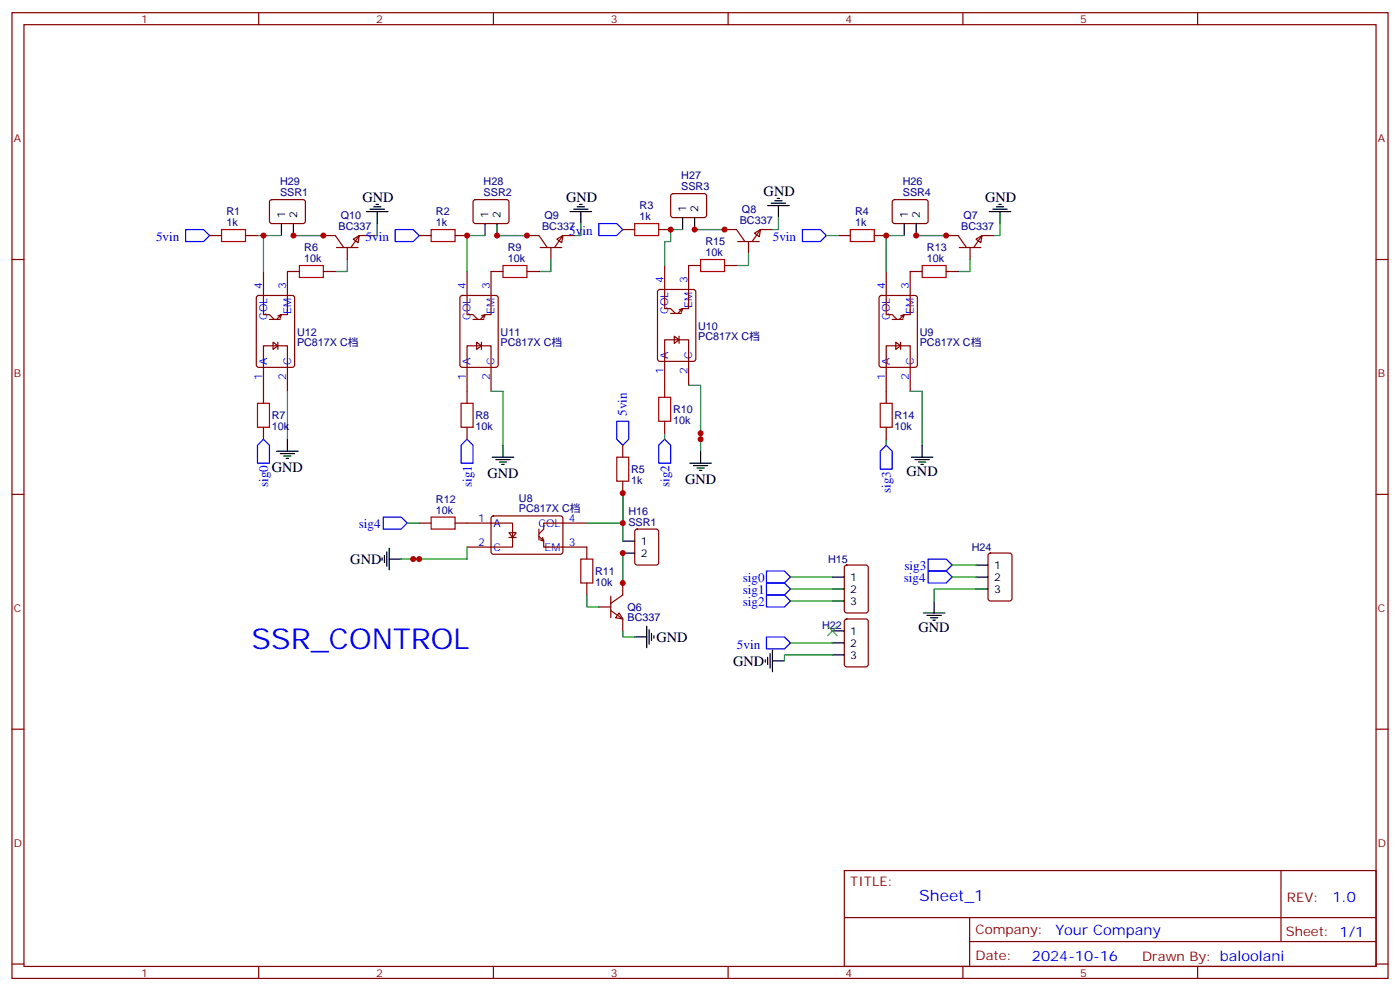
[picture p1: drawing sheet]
<svg xmlns="http://www.w3.org/2000/svg" width="412mm" height="292mm" viewBox="0 0 412 292" stroke-linecap="round" stroke-linejoin="round" font-family="sans-serif">
<g fill="none" stroke="#870000" stroke-width=".35">
<path d="M3.5 3.7h405.4v284.4h-405.4zM7.1 7.3h398.2v277.3h-398.2zM76.2 3.7v3.6M145.3 3.7v3.6M214.5 3.7v3.6M283.6 3.7v3.6M352.8 3.7v3.6M79.6 59l.5-.2h9.4l.5 .7-.1 5.9-.6 .4h-9.5l-.4-.7v-5.6zM139.6 59l.5-.2h9.4l.4 .7v5.9l-.7 .4h-9.4l-.5-.7v-5.6zM197.8 57.2l.5-.2 9.4 .1 .4 .6v5.9l-.7 .5-9.4-.1-.4-.6v-5.7zM263.1 59l.4-.2h9.5l.4 .7-.1 5.9-.6 .4h-9.4l-.5-.7v-5.6zM3.5 76.4h3.6"/>
<path d="M61.7 69.4h3.6M72.3 69.4h3.5M77.6 79.9v12.7h1.8l1.4 1.5M88.2 79.9h-3.5v12.7h-1.8l-.4 1.1M95.2 69.4h3.6l2.4 3.5M95.2 79.9h3.6M99.1 72.9h6.4M102.3 72.9v3.5M104.1 70.4l1.7-1-.3 2.1zM109.4 69.4h-3.6l-2.4 3.5M123.5 69.4h3.5M134.1 69.4h3.5"/>
<path d="M137.6 79.9v12.7h1.7l1.5 1.5M148.2 79.9h-3.6v12.7h-1.7l-.4 1.1M155.2 69.4h3.5l2.5 3.5M155.2 79.9h3.5M159.1 72.9h6.4M162.3 72.9v3.5M164 70.4l1.8-1-.3 2.1zM169.3 69.4h-3.5l-2.5 3.5M183.4 67.6h3.6M194 67.6h3.6M195.8 78.2v12.7h1.8l1.4 1.4M206.4 78.2h-3.6v12.7h-1.7l-.4 1"/>
<path d="M213.4 67.6h3.6l2.4 3.5M213.4 78.2h3.6M217.3 71.1h6.4M220.5 71.1v3.5M222.2 68.7l1.8-1.1-.3 2.1zM227.5 67.6h-3.5l-2.5 3.5M246.9 69.4h3.6M257.5 69.4h3.6M261.1 79.9v12.7h1.7l1.4 1.5M271.6 79.9h-3.5v12.7h-1.8l-.3 1.1M278.7 69.4h3.5l2.5 3.5M278.7 79.9h3.5"/>
<path d="M282.6 72.9h6.3M285.8 72.9v3.5M287.5 70.4l1.8-1-.4 2.1zM292.8 69.4h-3.5l-2.5 3.5M405.3 76.4h3.6M75.7 87.2l.5-.2h9.9l.6 .4 .1 20.1-.5 .6-10.1 .1-.7-.5v-20zM79.4 94.1h3.1M81.8 93l1.1-.4-1.4 1.5M135.7 87.2l.5-.2h9.8l.7 .4 .1 20.1-.5 .6-10.1 .1-.7-.5v-20zM139.3 94.1h3.2M141.8 93l1.1-.4-1.4 1.5M193.9 85.4l.5-.2h9.9l.6 .5 .1 20-.5 .6-10.1 .1-.7-.5v-20z"/>
<path d="M197.6 92.3h3.1M198.6 99l1.4 1-1.4 1.1zM200 91.2l1.1-.3-1.4 1.4M200 99v2.1M259.2 87.2l.4-.2h9.9l.7 .4v20.1l-.4 .6-10.2 .1-.6-.5-.1-20zM262.8 94.1h3.2M265.3 93l1-.4-1.4 1.5M80.4 100.8l1.4 1-1.4 1.1zM81.8 100.8v2.1M84.7 115.2v-13.4h-7.1v16.9M140.4 100.8l1.4 1-1.4 1.1zM141.8 100.8v2.1"/>
<path d="M144.6 115.2v-13.4h-7v16.9M202.8 113.5v-13.5h-7v17M263.9 100.8l1.4 1-1.4 1.1zM265.3 100.8v2.1M268.1 115.2v-13.4h-7v16.9M77.6 125.8v3.5M137.6 125.8v3.5M183.4 131.1v3.5M195.8 124v3.6M261.1 125.8v3.5M3.5 145.6h3.6M123.5 154h3.5"/>
<path d="M134.1 154h16.9v7.1h-13.4M144.9 152.1l.4-.2 20.1 .1 .4 .6-.1 10.2-.6 .4-20-.1-.5-.6v-9.9zM149.9 156.8h2.1l-1 1.5zM149.9 158.3h2.1M158.7 157.9l1.5 1.4-.4-1M158.7 155.8v3.2M159.1 159l1.1 .3v1.8h12.7v3.5M172.9 154h-12.7v1.8l-1.5 1.4M183.4 141.7v3.5M187.2 156l.5-.2h5.6l.7 .4v9.5l-.4 .6-5.9 .1-.7-.5v-9.4zM405.3 145.6h3.6M172.9 171.7v3.5"/>
<path d="M176.4 178.7h3.5M179.9 179.8l3.5 2.4v3.6M179.9 175.5v6.4M183.4 171.7v3.5l-3.5 2.5M248.9 166.6l.5-.2h5.7l.6 .4 .1 13-.5 .6-5.9 .1-.6-.5-.1-12.9zM291.3 163l.4-.2h5.7l.6 .5 .1 12.9-.5 .7-5.9 .1-.6-.5-.1-13zM182.4 180.5l1 1.7-2.1-.3zM248.9 182.5l.5-.3h5.7l.6 .5 .1 13-.5 .6-5.9 .1-.6-.5-.1-12.9zM3.5 214.7h3.6M405.3 214.7h3.6M248.7 256.3h156.6v28.3h-156.6zM377.3 256.4v20.8"/>
<path d="M248.7 270.2h156.5M285.6 277.2h119.6M285.6 270.2v14.1M3.5 283.8h3.6M76.2 284.6v3.5M145.3 284.6v3.5M214.5 284.6v3.5M283.6 284.6v3.5M352.8 284.6v3.5M405.3 283.8h3.6"/>
</g>
<g fill="none" stroke="#000" stroke-width=".35">
<path d="M227.2 59.8h4.2M228.2 59.1h2.2M229 58.4h.7M82.9 65.8v3.6M86.4 65.8v3.6M107.9 62.3h6.4M109 61.6h4.2M110.1 60.9h2.1M110.8 60.2h.7M111.1 62.3v3.5M142.9 65.8v3.6M146.4 65.8v3.6"/>
<path d="M167.9 62.3h6.4M169 61.6h4.2M170 60.9h2.2M170.7 60.2h.7M171.1 62.3v3.5M201.1 64.1v3.5M204.6 64.1v3.5M226.1 60.5h6.4M229.3 60.5v3.6M266.3 65.8v3.6M269.9 65.8v3.6M291.4 62.3h6.3"/>
<path d="M292.5 61.6h4.2M293.5 60.9h2.1M294.2 60.2h.7M294.6 62.3v3.5M81.5 132.9h6.3M82.5 133.6h4.3M83.6 134.3h2.1M84.3 135h.7M84.7 129.3v3.6M145 134.6h6.3M146 135.3h4.3M147.1 136h2.1"/>
<path d="M147.8 136.7h.7M148.2 131.1v3.5M203.2 136.4h6.3M204.3 137.1h4.2M205.3 137.8h2.1M206 138.5h.7M206.4 132.9v3.5M268.5 134.6h6.3M269.5 135.3h4.3M270.6 136h2.1M271.3 136.7h.7M271.6 131.1v3.5"/>
<path d="M183.4 159.3h3.6M112.5 164.3v.7M113.2 163.5v2.2M113.9 162.5v4.2M114.7 164.6h3.5M114.7 161.4v6.4M183.4 162.8h3.6M245.2 177h3.5M245.2 169.9h3.5M245.2 173.4h3.5M275.2 177v3.5M287.5 169.9h3.5"/>
<path d="M287.5 173.4h3.5M287.5 166.4h3.5M187 187.5h3.5M190.5 184.4v6.3M191.2 185.4v4.3M191.9 186.5v2.1M192.6 187.2v.7M225.4 194.2v.7M226.1 193.5v2.2M226.8 192.5v4.2M227.5 194.6h3.6M227.5 191.4v6.4"/>
<path d="M245.2 192.8h3.5M245.2 185.8h3.5M245.2 189.3h3.5M272 180.5h6.3M273 181.2h4.3M274.1 181.9h2.1M274.8 182.6h.7"/>
</g>
<g fill="none" stroke="#00f" stroke-width=".35">
<path d="M54.7 67.6h5.3l1.7 1.8-1.7 1.7h-5.3zM116.4 67.6h5.3l1.8 1.8-1.8 1.7h-5.3zM176.4 65.8h5.3l1.7 1.8-1.7 1.8h-5.3zM236.4 67.6h5.3l1.7 1.8-1.7 1.7h-5.3zM77.6 129.3l1.8 1.8v5.3h-3.6v-5.3zM137.6 129.3l1.7 1.8v5.3h-3.5v-5.3zM181.7 124h3.5v5.3l-1.8 1.8-1.7-1.8zM195.8 129.3l1.8 1.8v5.3h-3.6v-5.3zM261.1 131.1l1.7 1.8v5.2h-3.5v-5.2zM112.9 152.3h5.3l1.7 1.7-1.7 1.8h-5.3zM225.8 168.1h5.3l1.7 1.8-1.7 1.8h-5.3zM225.8 171.7h5.3l1.7 1.7-1.7 1.8h-5.3z"/>
<path d="M225.8 175.2h5.3l1.7 1.8-1.7 1.7h-5.3zM273.4 164.6h5.3l1.8 1.8-1.8 1.7h-5.3zM273.4 168.1h5.3l1.8 1.8-1.8 1.8h-5.3zM225.8 187.5h5.3l1.7 1.8-1.7 1.8h-5.3z"/>
</g>
<g fill="none" stroke="#008700" stroke-width=".35">
<path d="M75.8 69.4h7.1M77.6 69.4v10.5M86.4 69.4h8.8M102.3 76.4v3.5h-3.5M111.1 65.8v3.6h-1.7M142.9 69.4h-5.3v10.5M146.4 69.4h8.8M162.3 76.4v3.5h-3.6M171.1 65.8v3.6h-1.8M201.1 67.6h-3.5v3.5h-1.8v7.1M204.6 67.6h8.8M220.5 74.6v3.6h-3.5"/>
<path d="M229.3 64.1v3.5h-1.8M243.4 69.4h3.5M266.3 69.4h-5.2v10.5M269.9 69.4h8.8M285.8 76.4v3.5h-3.6M294.6 65.8v3.6h-1.8M84.7 115.2v14.1M144.6 115.2h3.6v15.9M202.8 113.5h3.6v15.8M268.1 115.2h3.5v15.9M195.8 127.6v1.7M206.4 127.6v5.3"/>
<path d="M261.1 129.3v1.8M119.9 154h3.6M183.4 145.2v14.1M183.4 145.2v8.8h-10.5M183.4 145.2v8.8M118.2 164.6h5.3M137.6 161.1v3.5h-15.9M172.9 175.2v3.5h3.5M183.4 162.8v8.9M232.8 169.9h12.4M232.8 173.4h12.4M232.8 177h12.4"/>
<path d="M280.5 169.9h7M280.5 166.4h7M287.5 173.4h-12.3v3.6M183.4 185.8v1.7h3.6M232.8 189.3h12.4M245.2 192.8h-14.1v1.8"/>
</g>
<g fill="none" stroke="#a10000" stroke-width=".35">
<path d="M65.3 67.6h7v3.5h-7zM88.2 78.2h7v3.5h-7zM127 67.6h7.1v3.5h-7.1zM148.2 78.2h7v3.5h-7zM187 65.8h7v3.6h-7zM206.4 76.4h7v3.5h-7zM250.5 67.6h7v3.5h-7zM271.6 78.2h7.1v3.5h-7.1zM75.8 118.7h3.6v7.1h-3.6zM135.8 118.7h3.5v7.1h-3.5zM194 117h3.6v7h-3.6zM259.3 118.7h3.5v7.1h-3.5z"/>
<path d="M181.7 134.6h3.5v7.1h-3.5zM127 152.3h7.1v3.5h-7.1zM171.1 164.6h3.5v7.1h-3.5z"/>
</g>
<path d="M243.8 184.4l2.8 2.8M246.6 184.4l-2.8 2.8" fill="none" stroke="#3c3" stroke-width=".35"/>
<g fill="#c00">
<circle cx="86.4" cy="69.4" r=".88"/>
<circle cx="95.3" cy="69.4" r=".88"/>
<circle cx="155.2" cy="69.4" r=".88"/>
<circle cx="146.4" cy="69.4" r=".88"/>
<circle cx="213.4" cy="67.6" r=".88"/>
<circle cx="204.6" cy="67.6" r=".88"/>
<circle cx="278.7" cy="69.4" r=".88"/>
<circle cx="269.9" cy="69.4" r=".88"/>
<circle cx="183.4" cy="171.7" r=".88"/>
<circle cx="183.4" cy="154" r=".88"/>
<circle cx="183.4" cy="162.8" r=".88"/>
<circle cx="137.6" cy="69.4" r=".88"/>
<circle cx="197.6" cy="67.6" r=".88"/>
<circle cx="206.4" cy="127.6" r=".88"/>
<circle cx="206.4" cy="129.3" r=".88"/>
<circle cx="123.5" cy="164.6" r=".88"/>
<circle cx="121.7" cy="164.6" r=".88"/>
<circle cx="261.1" cy="69.4" r=".88"/>
<circle cx="183.4" cy="145.2" r=".88"/>
<circle cx="77.6" cy="69.4" r=".88"/>
</g>
<text font-size="8.5" fill="#00f" x="74.1" y="191.1">SSR_CONTROL</text>
<text font-size="4.6" fill="#00f" x="270.8" y="265.4">Sheet_1</text>
<g font-size="4.2">
<text x="106.8" y="59.4">GND</text>
<text x="166.7" y="59.4">GND</text>
<text x="224.9" y="57.6">GND</text>
<text x="290.2" y="59.4">GND</text>
<text x="80.1" y="138.9">GND</text>
<text x="143.6" y="140.7">GND</text>
<text x="201.8" y="142.5">GND</text>
<text x="267.1" y="140.3">GND</text>
<text x="103.2" y="166">GND</text>
<text x="193.4" y="189">GND</text>
<text x="270.6" y="186.1">GND</text>
<text x="216" y="196">GND</text>
</g>
<g font-size="4.2" fill="#00f">
<text x="392.5" y="265.6">1.0</text>
<text x="310.9" y="275.2">Your Company</text>
<text x="304" y="283">2024-10-16</text>
</g>
<g font-size="3.9" fill="#00f">
<text x="46" y="71.1">5vin</text>
<text x="107.7" y="71.1">5vin</text>
<text x="167.7" y="69.3">5vin</text>
<text x="227.6" y="71.1">5vin</text>
<text x="184.6" y="122.4" transform="rotate(-90 184.6 122.4)">5vin</text>
<text x="79" y="143.4" transform="rotate(-90 79 143.4)">sig0</text>
<text x="139" y="143.4" transform="rotate(-90 139 143.4)">sig1</text>
<text x="197.2" y="143.4" transform="rotate(-90 197.2 143.4)">sig2</text>
<text x="262.4" y="145.1" transform="rotate(-90 262.4 145.1)">sig3</text>
<text x="105.7" y="155.4">sig4</text>
<text x="266.4" y="167.8">sig3</text>
<text x="218.8" y="171.3">sig0</text>
<text x="266.2" y="171.3">sig4</text>
<text x="218.8" y="178.3">sig2</text>
<text x="218.8" y="174.8">sig1</text>
<text x="217.1" y="191">5vin</text>
</g>
<g font-size="3.9" fill="#800">
<text x="250.5" y="260.9">TITLE:</text>
<text x="379.1" y="265.6">REV:</text>
<text x="287.4" y="275.1">Company:</text>
<text x="378.7" y="275.7">Sheet: 1/1</text>
<text x="287.4" y="282.8">Date:</text>
<text x="336.4" y="282.9">Drawn By: baloolani</text>
</g>
<g font-size="3.2" fill="#800">
<text x="41.6" y="6.7">1</text>
<text x="110.8" y="6.7">2</text>
<text x="179.9" y="6.7">3</text>
<text x="249.1" y="6.7">4</text>
<text x="318.2" y="6.7">5</text>
<text x="4.1" y="41.8">A</text>
<text x="405.9" y="41.8">A</text>
<text x="4.1" y="111">B</text>
<text x="405.9" y="111">B</text>
<text x="4.1" y="180.1">C</text>
<text x="405.9" y="180.1">C</text>
<text x="4.1" y="249.3">D</text>
<text x="405.9" y="249.3">D</text>
<text x="41.6" y="287.5">1</text>
<text x="110.8" y="287.5">2</text>
<text x="179.9" y="287.5">3</text>
<text x="249.1" y="287.5">4</text>
<text x="318.2" y="287.5">5</text>
</g>
<g font-size="3.2" fill="#000080">
<text x="200.7" y="52.8">H27</text>
<text x="82.5" y="57.7">SSR1</text>
<text x="82.5" y="54.6">H29</text>
<text x="142.5" y="57.7">SSR2</text>
<text x="142.5" y="54.6">H28</text>
<text x="200.7" y="56">SSR3</text>
<text x="265.9" y="57.7">SSR4</text>
<text x="265.9" y="54.6">H26</text>
<text x="66.7" y="63.4">R1</text>
<text x="100.4" y="64.5">Q10</text>
<text x="128.4" y="63.4">R2</text>
<text x="160.3" y="64.5">Q9</text>
<text x="188.4" y="64.8">1k</text>
<text x="188.4" y="61.6">R3</text>
<text x="217.9" y="65.8">BC337</text>
<text x="218.6" y="62.7">Q8</text>
<text x="251.9" y="63.4">R4</text>
<text x="283.8" y="64.5">Q7</text>
<text x="66.7" y="66.5">1k</text>
<text x="99.7" y="67.6">BC337</text>
<text x="128.4" y="66.5">1k</text>
<text x="159.7" y="67.6">BC337</text>
<text x="251.9" y="66.5">1k</text>
<text x="283.2" y="67.6">BC337</text>
<text x="89.6" y="77.1">10k</text>
<text x="89.6" y="74">R6</text>
<text x="149.6" y="77.1">10k</text>
<text x="149.6" y="74">R9</text>
<text x="207.8" y="75.4">10k</text>
<text x="207.8" y="72.2">R15</text>
<text x="273.1" y="77.1">10k</text>
<text x="273.1" y="74">R13</text>
<text x="87.5" y="98.9">U12</text>
<text x="147.5" y="98.9">U11</text>
<text x="205.7" y="100.2">PC817X C档</text>
<text x="205.7" y="97.1">U10</text>
<text x="270.9" y="98.9">U9</text>
<text x="87.5" y="102">PC817X C档</text>
<text x="147.5" y="102">PC817X C档</text>
<text x="270.9" y="102">PC817X C档</text>
<text x="80.1" y="123.4">R7</text>
<text x="140.1" y="123.4">R8</text>
<text x="198.3" y="124.9">10k</text>
<text x="198.3" y="121.6">R10</text>
<text x="263.5" y="123.4">R14</text>
<text x="80.1" y="126.6">10k</text>
<text x="140.1" y="126.6">10k</text>
<text x="263.5" y="126.6">10k</text>
<text x="185.9" y="142.5">1k</text>
<text x="185.9" y="139.3">R5</text>
<text x="128.4" y="148.1">R12</text>
<text x="152.9" y="147.8">U8</text>
<text x="128.4" y="151.2">10k</text>
<text x="152.9" y="150.8">PC817X C档</text>
<text x="185.1" y="154.7">SSR1</text>
<text x="185.1" y="151.7">H16</text>
<text x="243.9" y="165.7">H15</text>
<text x="286.3" y="162.1">H24</text>
<text x="175.3" y="172.5">10k</text>
<text x="175.3" y="169.3">R11</text>
<text x="184.9" y="179.9">Q6</text>
<text x="184.9" y="182.9">BC337</text>
<text x="242.2" y="185.1">H22</text>
</g>
<g font-size="3.2">
<text x="84" y="64.1" transform="rotate(-90 84 64.1)">1</text>
<text x="87.5" y="64.1" transform="rotate(-90 87.5 64.1)">2</text>
<text x="143.9" y="64.1" transform="rotate(-90 143.9 64.1)">1</text>
<text x="147.5" y="64.1" transform="rotate(-90 147.5 64.1)">2</text>
<text x="202.1" y="62.3" transform="rotate(-90 202.1 62.3)">1</text>
<text x="205.7" y="62.3" transform="rotate(-90 205.7 62.3)">2</text>
<text x="267.4" y="64.1" transform="rotate(-90 267.4 64.1)">1</text>
<text x="270.9" y="64.1" transform="rotate(-90 270.9 64.1)">2</text>
<text x="188.7" y="160.4">1</text>
<text x="188.7" y="163.9">2</text>
<text x="292.8" y="167.4">1</text>
<text x="250.5" y="171">1</text>
<text x="292.8" y="171">2</text>
<text x="250.5" y="178">3</text>
<text x="250.5" y="174.5">2</text>
<text x="292.8" y="174.5">3</text>
<text x="250.5" y="186.8">1</text>
<text x="250.5" y="190.4">2</text>
<text x="250.5" y="193.9">3</text>
</g>
<g font-size="3.2" fill="#00f">
<text x="195.4" y="83.5" transform="rotate(-90 195.4 83.5)">4</text>
<text x="202.5" y="83.5" transform="rotate(-90 202.5 83.5)">3</text>
<text x="77.3" y="85.2" transform="rotate(-90 77.3 85.2)">4</text>
<text x="84.3" y="85.2" transform="rotate(-90 84.3 85.2)">3</text>
<text x="137.2" y="85.2" transform="rotate(-90 137.2 85.2)">4</text>
<text x="144.3" y="85.2" transform="rotate(-90 144.3 85.2)">3</text>
<text x="260.7" y="85.2" transform="rotate(-90 260.7 85.2)">4</text>
<text x="267.8" y="85.2" transform="rotate(-90 267.8 85.2)">3</text>
<text x="78.7" y="94.2" transform="rotate(-90 78.7 94.2)">COL</text>
<text x="85.7" y="92.4" transform="rotate(-90 85.7 92.4)">EM</text>
<text x="138.6" y="94.2" transform="rotate(-90 138.6 94.2)">COL</text>
<text x="145.7" y="92.4" transform="rotate(-90 145.7 92.4)">EM</text>
<text x="196.8" y="92.4" transform="rotate(-90 196.8 92.4)">COL</text>
<text x="203.9" y="90.6" transform="rotate(-90 203.9 90.6)">EM</text>
<text x="262.1" y="94.2" transform="rotate(-90 262.1 94.2)">COL</text>
<text x="269.2" y="92.4" transform="rotate(-90 269.2 92.4)">EM</text>
<text x="78.7" y="107.5" transform="rotate(-90 78.7 107.5)">A</text>
<text x="85.7" y="107.5" transform="rotate(-90 85.7 107.5)">C</text>
<text x="138.6" y="107.5" transform="rotate(-90 138.6 107.5)">A</text>
<text x="145.7" y="107.5" transform="rotate(-90 145.7 107.5)">C</text>
<text x="196.8" y="105.7" transform="rotate(-90 196.8 105.7)">A</text>
<text x="203.9" y="105.7" transform="rotate(-90 203.9 105.7)">C</text>
<text x="262.1" y="107.5" transform="rotate(-90 262.1 107.5)">A</text>
<text x="269.2" y="107.5" transform="rotate(-90 269.2 107.5)">C</text>
<text x="77.3" y="111.9" transform="rotate(-90 77.3 111.9)">1</text>
<text x="84.3" y="111.9" transform="rotate(-90 84.3 111.9)">2</text>
<text x="137.2" y="111.9" transform="rotate(-90 137.2 111.9)">1</text>
<text x="144.3" y="111.9" transform="rotate(-90 144.3 111.9)">2</text>
<text x="195.4" y="110.2" transform="rotate(-90 195.4 110.2)">1</text>
<text x="202.5" y="110.2" transform="rotate(-90 202.5 110.2)">2</text>
<text x="260.7" y="111.9" transform="rotate(-90 260.7 111.9)">1</text>
<text x="267.8" y="111.9" transform="rotate(-90 267.8 111.9)">2</text>
<text x="140.9" y="153.7">1</text>
<text x="145.3" y="155.1">A</text>
<text x="158.6" y="155.1">COL</text>
<text x="167.6" y="153.7">4</text>
<text x="140.9" y="160.7">2</text>
<text x="167.6" y="160.7">3</text>
<text x="145.3" y="162.1">C</text>
<text x="160.4" y="162.1">EM</text>
</g>
</svg>
